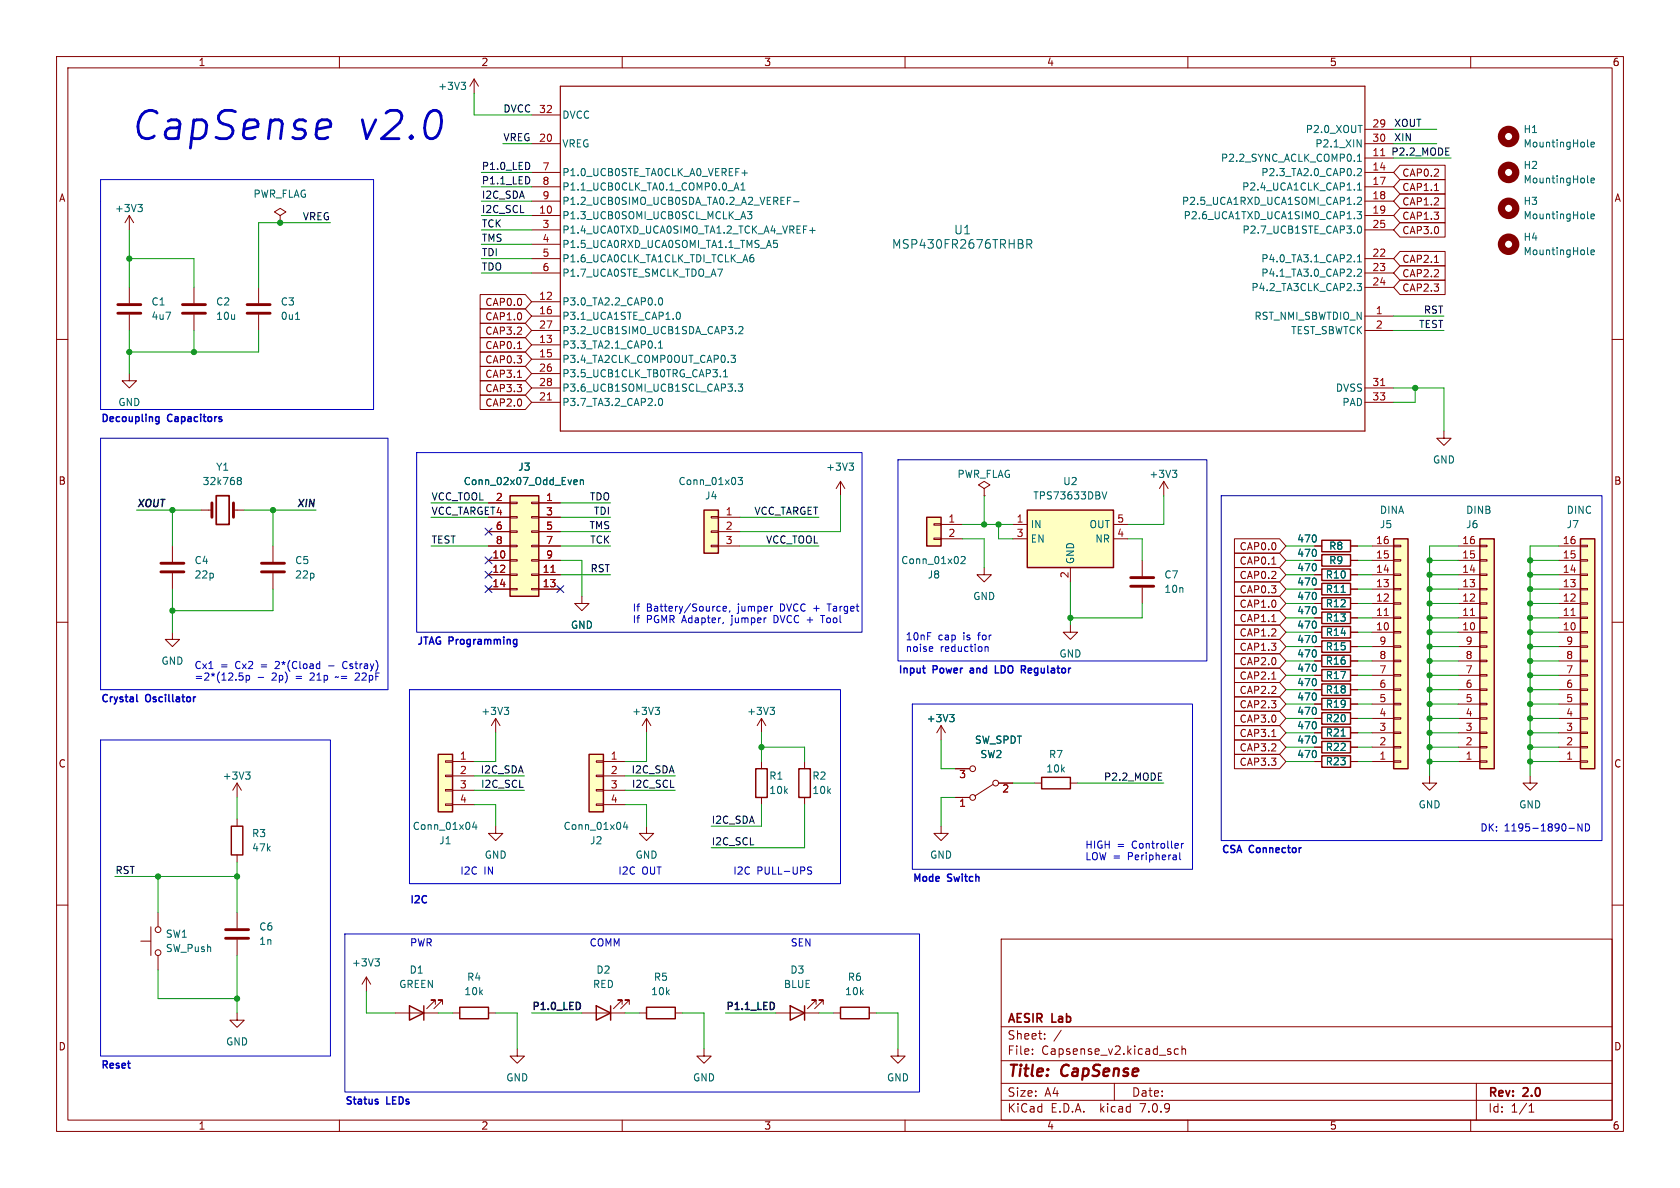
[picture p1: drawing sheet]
<svg xmlns="http://www.w3.org/2000/svg" width="297mm" height="210mm" viewBox="0 0 297 210" stroke-linecap="round" stroke-linejoin="round" font-family="sans-serif">
<g fill="none" stroke="#840000" stroke-width=".18">
<path d="M10 10h277v190h-277zM12 12h273v186h-273zM60 10v2M83.8 14l-.7 1.2M83.8 14v2.5M83.8 14l.8 1.2M110 10v2M160 10v2M210 10v2M260 10v2M22.9 38.1l-.8 1.3M22.9 38.1v2.5"/>
<path d="M22.9 38.1l.7 1.3M49.5 38.1l1-.6-1-.7-1 .7 1 .6v1.3M49.5 39.4h.1M94 38.1h5.1M94 30.5h5.1M94 33h5.1M94 35.6h5.1M94 25.4h5.1M94 20.3h5.1M241.3 38.1h5.1M241.3 27.9h5.1M241.3 30.5h5.1"/>
<path d="M241.3 33h5.1M241.3 35.6h5.1M241.3 25.4h5.1M241.3 22.9h5.1M247.5 36.8h8v2.6h-8l-1.1-1.3zM247.5 39.4h8v2.5h-8l-1.1-1.3zM247.5 31.7h8v2.6h-8l-1.1-1.3zM247.5 29.2h8v2.6h-8l-1.1-1.3zM247.5 34.3h8v2.5h-8l-1.1-1.2zM253.6 33.7h.7M10 60h2M22.9 50.8v2.8"/>
<path d="M22.9 55.6v2.8M34.3 50.8v2.8M34.3 55.6v2.8M45.7 50.8v2.8M45.7 55.6v2.8M84.9 59.7h8l1.1 1.3-1.1 1.2h-8zM84.9 57.1h8l1.1 1.3-1.1 1.3h-8zM84.9 52.1h8l1.1 1.2-1.1 1.3h-8zM84.9 54.6h8l1.1 1.3-1.1 1.3h-8zM94 55.9h5.1M94 53.3h5.1M94 58.4h5.1"/>
<path d="M94 45.7h5.1M94 48.3h5.1M94 40.6h5.1M94 43.2h5.1M241.3 55.9h5.1M241.3 58.4h5.1M241.3 45.7h5.1M241.3 48.3h5.1M241.3 50.8h5.1M241.3 40.6h5.1M247.5 47h8v2.5h-8l-1.1-1.2zM247.5 44.4h8v2.6h-8l-1.1-1.3z"/>
<path d="M247.5 49.5h8v2.6h-8l-1.1-1.3zM253.6 46.4h.7M285 60h2M22.9 66v1.3h1.2l-1.2 1.3-1.3-1.3h1.3M84.9 69.8h8l1.1 1.3-1.1 1.3h-8zM84.9 62.2h8l1.1 1.3-1.1 1.3h-8zM84.9 64.8h8l1.1 1.2-1.1 1.3h-8zM84.9 67.3h8l1.1 1.3-1.1 1.3h-8zM91.5 66.7h.7M91.5 61.6h.7M94 61h5.1M94 63.5h5.1"/>
<path d="M94 71.1h5.1M94 66h5.1M94 68.6h5.1M241.3 71.1h5.1M241.3 68.6h5.1M255.3 76.2v1.3h1.2l-1.2 1.2-1.3-1.2h1.3M30.5 96.5v2.8M35.6 90.2h1.9M41.3 90.2h1.9M48.3 96.5v2.8M86.4 99.1h3.8M86.4 96.5h3.8"/>
<path d="M86.4 88.9h3.8M86.4 91.4h3.8M86.4 94h3.8M90.2 98.9h1.2v.3h-1.2zM90.2 96.4h1.2v.2h-1.2zM90.2 93.9h1.2v.2h-1.2zM90.2 91.3h1.2v.3h-1.2zM90.2 88.8h1.2v.2h-1.2zM94 98.9h1.2v.3h-1.2zM94 96.4h1.2v.2h-1.2zM94 93.9h1.2v.2h-1.2zM94 91.3h1.2v.3h-1.2z"/>
<path d="M94 88.8h1.2v.2h-1.2zM95.2 99.1h3.9M95.2 96.5h3.9M95.2 88.9h3.9M95.2 91.4h3.9M95.2 94h3.9M125.7 96.4h1.3v.2h-1.3zM125.7 93.9h1.3v.2h-1.3zM125.7 91.3h1.3v.3h-1.3zM127 96.5h3.8M127 91.4h3.8M127 94h3.8"/>
<path d="M148.6 85.1l-.8 1.3M148.6 85.1v2.5M148.6 85.1l.8 1.3M165.1 95.1h1.3v.3h-1.3zM165.1 92.6h1.3v.2h-1.3zM166.4 92.7h3.8M166.4 95.3h3.8M174 86.4l1-.7-1-.6-1 .6 1 .7v1.2M174 87.6h.1M179.1 92.7h2.5M179.1 95.3h2.5M196.8 92.7h2.6"/>
<path d="M196.8 95.3h2.6M201.9 99.1v2.8M205.7 85.1l-.7 1.3M205.7 85.1v2.5M205.7 85.1l.8 1.3M218.2 97.8h8l1.1 1.3-1.1 1.2h-8zM218.2 95.2h8l1.1 1.3-1.1 1.3h-8zM224.8 99.7h.8M232.4 99.1h1.3M232.4 96.5h1.3M238.8 99.1h1.2M238.8 96.5h1.2"/>
<path d="M242.6 99.1h3.8M242.6 96.5h3.8M246.4 96.4h1.2v.2h-1.2zM246.4 98.9h1.2v.3h-1.2zM257.8 99.1h3.8M257.8 96.5h3.8M261.6 96.4h1.3v.2h-1.3zM261.6 98.9h1.3v.3h-1.3zM275.6 99.1h3.8M275.6 96.5h3.8M279.4 96.4h1.3v.2h-1.3zM279.4 98.9h1.3v.3h-1.3z"/>
<path d="M10 110h2M30.5 111.8v1.2h1.2l-1.2 1.3-1.3-1.3h1.3M30.5 101.3v2.8M48.3 101.3v2.8M86.4 104.1h3.8M86.4 101.6h3.8M90.2 104h1.2v.3h-1.2zM90.2 101.5h1.2v.2h-1.2zM94 104h1.2v.3h-1.2zM94 101.5h1.2v.2h-1.2zM95.2 104.1h3.9M95.2 101.6h3.9"/>
<path d="M102.9 105.4v1.3h1.2l-1.2 1.3-1.3-1.3h1.3M174 100.3v1.3h1.3l-1.3 1.3-1.3-1.3h1.3M189.2 110.5v1.3h1.3l-1.3 1.2-1.2-1.2h1.2M189.2 100.3v2.6M201.9 103.9v2.8M218.2 102.9h8l1.1 1.2-1.1 1.3h-8zM218.2 105.4h8l1.1 1.3-1.1 1.3h-8zM218.2 107.9h8l1.1 1.3-1.1 1.3h-8zM218.2 100.3h8l1.1 1.3-1.1 1.3h-8zM218.2 118.1h8l1.1 1.3-1.1 1.3h-8zM218.2 115.6h8l1.1 1.2-1.1 1.3h-8zM218.2 110.5h8l1.1 1.3-1.1 1.2h-8z"/>
<path d="M218.2 113h8l1.1 1.3-1.1 1.3h-8zM224.8 109.9h.8M232.4 111.8h1.3M232.4 109.2h1.3M232.4 106.7h1.3M232.4 104.1h1.3M232.4 101.6h1.3M232.4 119.4h1.3M232.4 116.8h1.3M232.4 114.3h1.3M238.8 111.8h1.2M238.8 109.2h1.2"/>
<path d="M238.8 106.7h1.2M238.8 104.1h1.2M238.8 101.6h1.2M238.8 119.4h1.2M238.8 116.8h1.2M238.8 114.3h1.2M242.6 111.8h3.8M242.6 109.2h3.8M242.6 106.7h3.8M242.6 104.1h3.8M242.6 101.6h3.8M242.6 119.4h3.8"/>
<path d="M242.6 116.8h3.8M242.6 114.3h3.8M246.4 101.5h1.2v.2h-1.2zM246.4 104h1.2v.3h-1.2zM246.4 106.6h1.2v.2h-1.2zM246.4 109.1h1.2v.2h-1.2zM246.4 111.6h1.2v.3h-1.2zM246.4 114.2h1.2v.2h-1.2zM246.4 116.7h1.2v.3h-1.2zM246.4 119.3h1.2v.2h-1.2zM257.8 111.8h3.8M257.8 109.2h3.8"/>
<path d="M257.8 106.7h3.8M257.8 104.1h3.8M257.8 101.6h3.8M257.8 119.4h3.8M257.8 116.8h3.8M257.8 114.3h3.8M261.6 101.5h1.3v.2h-1.3zM261.6 104h1.3v.3h-1.3zM261.6 106.6h1.3v.2h-1.3zM261.6 109.1h1.3v.2h-1.3zM261.6 111.6h1.3v.3h-1.3zM261.6 114.2h1.3v.2h-1.3z"/>
<path d="M261.6 116.7h1.3v.3h-1.3zM261.6 119.3h1.3v.2h-1.3zM275.6 111.8h3.8M275.6 109.2h3.8M275.6 106.7h3.8M275.6 104.1h3.8M275.6 101.6h3.8M275.6 119.4h3.8M275.6 116.8h3.8M275.6 114.3h3.8M279.4 101.5h1.3v.2h-1.3zM279.4 104h1.3v.3h-1.3z"/>
<path d="M279.4 106.6h1.3v.2h-1.3zM279.4 109.1h1.3v.2h-1.3zM279.4 111.6h1.3v.3h-1.3zM279.4 114.2h1.3v.2h-1.3zM279.4 116.7h1.3v.3h-1.3zM279.4 119.3h1.3v.2h-1.3zM285 110h2M41.9 138.4v2.6M41.9 138.4l-.8 1.3M41.9 138.4l.8 1.3M78.7 139.6h1.3v.2h-1.3zM78.7 137h1.3v.3h-1.3z"/>
<path d="M78.7 134.5h1.3v.2h-1.3zM80 134.6h3.8M80 137.2h3.8M80 139.7h3.8M87.6 127l-.7 1.3M87.6 127v2.5M87.6 127l.8 1.3M105.4 139.6h1.3v.2h-1.3zM105.4 137h1.3v.3h-1.3zM105.4 134.5h1.3v.2h-1.3zM106.7 134.6h3.8M106.7 137.2h3.8"/>
<path d="M106.7 139.7h3.8M114.3 127l-.8 1.3M114.3 127v2.5M114.3 127l.8 1.3M134.6 127v2.5M134.6 134.6v1.3M134.6 127l-.7 1.3M134.6 127l.8 1.3M142.2 134.6v1.3M166.4 128.3l-.8 1.2M166.4 128.3v2.5M166.4 128.3l.7 1.2"/>
<path d="M168.9 135.9h2.5M175.5 138.7l-3.2 2M176.5 138.4h2.6M182.9 138.4h1.2M189.2 138.4h1.3M218.2 125.7h8l1.1 1.3-1.1 1.3h-8zM218.2 120.6h8l1.1 1.3-1.1 1.3h-8zM218.2 130.8h8l1.1 1.3-1.1 1.3h-8zM218.2 123.2h8l1.1 1.3-1.1 1.2h-8zM218.2 128.3h8l1.1 1.2-1.1 1.3h-8zM218.2 133.3h8l1.1 1.3-1.1 1.3h-8zM224.8 120.1h.8"/>
<path d="M224.8 130.2h.8M232.4 134.6h1.3M232.4 132.1h1.3M232.4 129.5h1.3M232.4 127h1.3M232.4 124.5h1.3M232.4 121.9h1.3M238.8 134.6h1.2M238.8 132.1h1.2M238.8 129.5h1.2M238.8 127h1.2M238.8 124.5h1.2"/>
<path d="M238.8 121.9h1.2M242.6 134.6h3.8M242.6 132.1h3.8M242.6 129.5h3.8M242.6 127h3.8M242.6 124.5h3.8M242.6 121.9h3.8M246.4 121.8h1.2v.2h-1.2zM246.4 124.3h1.2v.3h-1.2zM246.4 126.9h1.2v.2h-1.2zM246.4 129.4h1.2v.3h-1.2zM246.4 132h1.2v.2h-1.2z"/>
<path d="M246.4 134.5h1.2v.2h-1.2zM252.7 137.2v1.2h1.3l-1.3 1.3-1.2-1.3h1.2M257.8 134.6h3.8M257.8 132.1h3.8M257.8 129.5h3.8M257.8 127h3.8M257.8 124.5h3.8M257.8 121.9h3.8M261.6 121.8h1.3v.2h-1.3zM261.6 124.3h1.3v.3h-1.3zM261.6 126.9h1.3v.2h-1.3zM261.6 129.4h1.3v.3h-1.3z"/>
<path d="M261.6 132h1.3v.2h-1.3zM261.6 134.5h1.3v.2h-1.3zM270.5 137.2v1.2h1.3l-1.3 1.3-1.3-1.3h1.3M275.6 134.6h3.8M275.6 132.1h3.8M275.6 129.5h3.8M275.6 127h3.8M275.6 124.5h3.8M275.6 121.9h3.8M279.4 121.8h1.3v.2h-1.3zM279.4 124.3h1.3v.3h-1.3zM279.4 126.9h1.3v.2h-1.3z"/>
<path d="M279.4 129.4h1.3v.3h-1.3zM279.4 132h1.3v.2h-1.3zM279.4 134.5h1.3v.2h-1.3zM10 160h2M41.9 144.8v1.3M41.9 151.1v1.3M78.7 142.1h1.3v.3h-1.3zM80 142.2h3.8M87.6 146.1v1.2h1.3l-1.3 1.3-1.2-1.3h1.2M105.4 142.1h1.3v.3h-1.3zM106.7 142.2h3.8M114.3 146.1v1.2h1.3l-1.3 1.3-1.3-1.3h1.3"/>
<path d="M134.6 141v1.2M142.2 141v1.2M166.4 146.1v1.2h1.2l-1.2 1.3-1.3-1.3h1.3M168.9 141h2.5M285 160h2M24.9 166.4h1.8M26.7 163.8v5.1M27.9 161.3v2.5M27.9 168.9v2.6M41.9 179.1v1.2h1.3l-1.3 1.3-1.3-1.3h1.3M41.9 161.3v2.8M41.9 166.1v2.8"/>
<path d="M64.8 172.7l-.8 1.3M64.8 172.7v2.6M64.8 172.7l.7 1.3M69.8 179.1h7.7M77 177.5v-.7h-.8h.8l-1.6 1.5M78.2 177.5v-.7h-.7h.7l-1.5 1.5M80 179.1h1.3M86.4 179.1h1.2M102.9 179.1h7.6M110 177.5v-.7h-.8h.8l-1.5 1.5M111.3 177.5v-.7h-.8h.8l-1.6 1.5M113 179.1h1.3"/>
<path d="M119.4 179.1h1.2M137.2 179.1h7.6M144.3 177.5v-.7h-.8h.8l-1.6 1.5M145.5 177.5v-.7h-.7h.7l-1.5 1.5M147.3 179.1h1.3M153.7 179.1h1.2M177 166h108v32h-108zM60 198v2M91.4 185.4v1.3h1.3l-1.3 1.3-1.2-1.3h1.2M110 198v2M124.5 185.4v1.3h1.2l-1.2 1.3-1.3-1.3h1.3M158.7 185.4v1.3h1.3l-1.3 1.3-1.2-1.3h1.2"/>
<path d="M160 198v2M177 194.5h108M177 191.5h108M177 187.5h108M177 181.5h108M182.5 186.3v.1M182.5 185.5v.1M184.7 183.6v.1M184.7 182.8v.1M187.6 182.1l-1.3 2M197 191.5v3M208.3 185.5l-.4-.1-.3 .3v.4l.1 .2h.6"/>
<path d="M209 185.5l.2-.1 .3 .1 .1 .9M209 184.9v1.5M210 198v2M260 198v2M261 191.5v6.5M270.3 196.6h.9M270.3 195.5l.4-.4v1.5"/>
<circle cx="172" cy="135.9" r=".51"/>
<circle cx="176" cy="138.4" r=".51"/>
<circle cx="172" cy="141" r=".51"/>
<circle cx="27.9" cy="168.4" r=".51"/>
<circle cx="27.9" cy="164.3" r=".51"/>
</g>
<g fill="none" stroke="#840000" stroke-width=".25">
<path d="M90.2 87.6h5v17.8h-5zM124.5 90.2h2.5v7.6h-2.5zM163.8 91.4h2.6v5.1h-2.6zM181.6 90.2h15.2v10.1h-15.2zM233.7 95.5h5.1v2h-5.1zM233.7 98h5.1v2.1h-5.1zM246.4 95.3h2.5v40.6h-2.5zM261.6 95.3h2.6v40.6h-2.6zM279.4 95.3h2.5v40.6h-2.5zM233.7 113.3h5.1v2h-5.1zM233.7 115.8h5.1v2.1h-5.1zM233.7 105.7h5.1v2h-5.1z"/>
<path d="M233.7 108.2h5.1v2h-5.1zM233.7 110.7h5.1v2.1h-5.1zM233.7 100.6h5.1v2h-5.1zM233.7 118.4h5.1v2h-5.1zM233.7 103.1h5.1v2.1h-5.1zM77.5 133.4h2.5v10.1h-2.5zM104.1 133.4h2.6v10.1h-2.6zM133.6 135.9h2v5.1h-2zM141.2 135.9h2.1v5.1h-2.1zM184.1 137.4h5.1v2h-5.1zM233.7 120.9h5.1v2h-5.1zM233.7 131.1h5.1v2h-5.1z"/>
<path d="M233.7 133.6h5.1v2h-5.1zM233.7 128.5h5.1v2.1h-5.1zM233.7 126h5.1v2h-5.1zM233.7 123.4h5.1v2.1h-5.1zM40.9 146.1h2v5h-2zM72.4 177.8l2.5 1.3-2.5 1.2zM74.9 177.8v2.5M81.3 178.1h5.1v2h-5.1zM105.4 177.8l2.5 1.3-2.5 1.2zM107.9 177.8v2.5M114.3 178.1h5.1v2h-5.1zM139.7 177.8l2.5 1.3-2.5 1.2z"/>
<path d="M142.2 177.8v2.5M148.6 178.1h5.1v2h-5.1z"/>
</g>
<g fill="none" stroke="#006464" stroke-width=".18">
<path d="M81.5 14.5h.8l-.4 .5M82.1 15l.2 .3v.3l-.2 .2M24.4 36.1h.8l-.5 .5M24.9 36.6l.3 .3v.3l-.3 .2M129.8 33.6l.4-1.3 .4 1.3M129.9 33.2h.6M131 33.6h.7M131 32.7l.3-.4v1.3M131.2 30.6h.9M131.6 30.1v1M132.1 37.4h.8l-.4 .5 .4 .1v.6l-.2 .1-.6-.1M139.2 34.9h.6"/>
<path d="M139.2 35.5h.4M140.3 35.7h1M239.9 24.7l.7 1.3v-1.3M239.9 37.4h.8l-.4 .5 .3 .1v.6l-.1 .1-.6-.1M240 35l.5-.1 .2 .3-.8 .9h.8M240 28.5h.7M240 27.6l.3-.4v1.3M240 32.7l.3-.4v1.3M240 29.9l.5-.1 .2 .4-.8 .9h.8M240 33.6h.7M280.7 38.5l.1 .2M280.7 32.1l.1 .2"/>
<path d="M280.7 25.8l.1 .2M281.3 38.3l.6-.2-.1-.2-.4-.1-.1 .2v.6h.5M281.3 25.6l.6-.2-.1-.2-.4-.1-.1 .2v.6h.5M281.3 31.9l.6-.1-.1-.3h-.4l-.1 .2v.6h.5M52.2 56.5h.8M116.6 52.7l.1-.1a.68 .68 0 0 1 .5 .7 .68 .68 0 0 1-.5 .6 .84 .84 0 0 1-.1-1.2zM119.7 55.3l.2-.1a.68 .68 0 0 1 .4 .6 .68 .68 0 0 1-.4 .7l-.2-.2M126.9 47.6h.8l-.5 1.2M130.1 58.9v.1M130.6 57.9l.5-.2 .2 .4-.7 .9h.7M132.8 45.5l.4 .1 .1 .2-.1 .4-.4 .1M133.2 45l-.4 .1"/>
<path d="M137.4 42.5h-.6l-.1 .6 .2-.1h.4l.2 .2-.1 .4-.2 .2-.5-.2M143.1 40.7h1M143.6 40.3v.9M181.5 43.2l.8-.1 .1-.2-.1-.4-.2-.1h-.6v1.5M181.9 43.2l.5 .7M239.9 50.1h.8l-.4 .5 .3 .1v.6l-.1 .1-.5-.1M240 45.4l.3-.4v1.3M240 47.7l.5-.1 .2 .3-.8 .9h.8M240 46.3h.7M240.1 40.1l.2-.2a.68 .68 0 0 1 .4 .7 .68 .68 0 0 1-.4 .6l-.2-.1-.1-.4zM280.7 44.8l.1 .2M281.3 44.6l.6-.1-.1-.3h-.4l-.1 .2v.6h.5"/>
<path d="M116.4 61.5h.7M116.4 60.6l.4-.3v1.2M116.6 70.5l.1-.1a.68 .68 0 0 1 .5 .7 .68 .68 0 0 1-.5 .6 .84 .84 0 0 1-.1-1.2zM127.4 66.5v.1M127.9 66.6h.7M127.9 65.7l.4-.4v1.3M129.2 62.8h.8l-.4 .5 .4 .1v.6l-.2 .1-.6-.1M130 69v.2M130.5 67.9h.8l-.4 .5 .3 .1v.5l-.2 .2-.5-.2M42.1 84.9h.1M42.1 84.5l.3-.1 .2 .1 .1 .2-.3 .2M42.2 84.9h.2"/>
<path d="M42.2 84.9l-.1 .1M42.4 84.9l.3 .3-.1 .3-.2 .2-.3-.1M101.6 84.8l.4 .1 .1 .2-.7 .1M102 85.6l-.4 .1M102.6 84.9l.2-.1 .3 .1v.8M102.6 84.8v.9M130.5 84.4h.8l-.5 .5 .4 .1v.5l-.2 .2-.5-.2M150.1 81.9h.8l-.4 .4M150.6 82.3l.3 .3v.3l-.3 .2M169.9 98.5l.5-.1 .2 .3-.8 .9h.8M194.8 86.9l.4 1.3 .5-1.3M207.3 83.1h.7l-.4 .5"/>
<path d="M207.8 83.6l.2 .3v.3l-.2 .2M237.1 104.7h.7M43.4 136.5h.8l-.4 .5M44 137l.2 .2v.3l-.2 .2M89.1 125h.8l-.4 .5M89.7 125.5l.2 .3v.3l-.2 .2M115.8 125h.8l-.4 .5M116.4 125.5l.2 .3v.3l-.2 .2M136.1 125h.8l-.4 .5M136.7 125.5l.2 .3v.3l-.2 .2M167.9 126.3h.8l-.5 .5M168.4 126.8l.3 .2v.3l-.3 .3"/>
<path d="M237.1 130.1h.7M83.8 145.3l-.3 .9h.8M84.2 145.8v.8M110.5 145.3l-.3 .9h.8M110.8 145.8v.8M66.3 169.5h.8l-.5 .5M66.8 170l.3 .2v.3l-.3 .3"/>
</g>
<g fill="none" stroke="#840000" stroke-width=".51">
<path d="M20.8 55.4h4.1M20.8 53.8h4.1M32.3 55.4h4M32.3 53.8h4M43.7 55.4h4.1M43.7 53.8h4.1M28.4 99.6h4.1M37.5 88.9v2.5M41.3 88.9v2.5M46.2 99.6h4.1M28.4 101.1h4.1M46.2 101.1h4.1"/>
<path d="M199.9 103.6h4.1M199.9 102.1h4.1M39.9 165.9h4M39.9 164.3h4"/>
</g>
<g fill="#ffffc2" stroke="#ffffc2" stroke-width=".18">
<path d="M104.1 133.4h2.6v10.1h-2.6z"/>
<path d="M261.6 95.3h2.6v40.6h-2.6z"/>
<path d="M279.4 95.3h2.5v40.6h-2.5z"/>
<path d="M90.2 87.6h5v17.8h-5z"/>
<path d="M77.5 133.4h2.5v10.1h-2.5z"/>
<path d="M163.8 91.4h2.6v5.1h-2.6z"/>
<path d="M124.5 90.2h2.5v7.6h-2.5z"/>
<path d="M181.6 90.2h15.2v10.1h-15.2z"/>
<path d="M246.4 95.3h2.5v40.6h-2.5z"/>
</g>
<path d="M244.1 27.5h.7M96.8 70.7h.7M244.1 68.2h.7M97.4 101.2h.7M244.7 108.8h.7M260 108.8h.7M277.7 108.8h.8" fill="none" stroke="#a90000" stroke-width=".18"/>
<g fill="none" stroke="#840000" stroke-width="1.3">
<circle cx="266.7" cy="30.5" r="1.27"/>
<circle cx="266.7" cy="36.8" r="1.27"/>
<circle cx="266.7" cy="24.1" r="1.27"/>
<circle cx="266.7" cy="43.2" r="1.27"/>
</g>
<path d="M38.2 87.6h2.3v5.1h-2.3z" fill="none" stroke="#840000" stroke-width=".3"/>
<path d="M99.1 15.2h142.2v61h-142.2z" fill="none" stroke="#840000" stroke-width=".2"/>
<path d="M27.7 73.7h.4M28.1 73.7v1l-.2 .2M28.1 74.5h-.4M171.6 118.5v.4M176 117.7v1.3h.6M24.2 124h.2" fill="none" stroke="#0000c2" stroke-width=".25"/>
<g fill="none" stroke="#0000c2" stroke-width=".18">
<path d="M17.8 31.8h48.2v40.6h-48.2zM17.8 77.5h50.8v44.4h-50.8zM73.7 80h78.7v31.8h-78.7zM158.7 81.3h54.7v35.5h-54.7zM215.9 87.6h67.3v61h-67.3zM42.4 119.5h.3l.3 .2-.1 .4-.5 .1M43.5 119.5l.4-.1 .2 .2-.1 .6h-.5M43.5 119.4v1.3M45.6 119.8h1M58.1 117.7h1M59.2 119.8l.2-.2 .3 .2M61 116.9a.68 .68 0 0 0-.4 .7 .68 .68 0 0 0 .4 .6"/>
<path d="M63.5 119.5l-.7 .7h.7M126.9 108h.4M126.9 107.2h.4M127.8 107.6l.6-.1v-.3h-.4l-.2 .2 .1 .6h.5M127.9 110l-.1 .2M129 108l-.1 .2M136.5 107.2h.1M145.4 108.8v1.3M146.2 106.8h.7M164.7 114.3l.2 .3-.6 .1M164.8 115.1l-.1 .1M174.2 114.3v.9"/>
<path d="M174.2 114.4l.1-.1 .3 .1 .1 .8M17.8 130.8h40.6v55.9h-40.6zM72.4 121.9h76.2v34.3h-76.2zM161.3 124.5h49.5v29.2h-49.5zM142.9 153.8l.5 .2 .1 .2-.1 .3h-.5M142.9 153.3h.6M208.6 150.7v1.1l.1 .2M208.9 149.1v.8M209.2 149.1l-.3 .2M277.4 146.4h1M279.7 145.6v1.3l-.7-1.3v1.3M280.3 145.6a.64 .64 0 0 1 .7 .7 .64 .64 0 0 1-.7 .6z"/>
<path d="M61 165.1h101.6v27.9h-101.6z"/>
</g>
<g fill="none" stroke="#009600" stroke-width=".18">
<path d="M83.8 16.5v3.8h10.2M58.4 39.4h-12.7v11.4M85.1 38.1h8.9M85.1 33h8.9M85.1 35.6h8.9M85.1 30.5h8.9M88.9 25.4h5.1M246.4 22.9h7.6M246.4 25.4h7.6M246.4 27.9h10.1M22.9 45.7h11.4v5.1M22.9 40.6v10.2"/>
<path d="M22.9 58.4v7.6M34.3 58.4v3.8M45.7 58.4v3.8h-22.8M85.1 45.7h8.9M85.1 48.3h8.9M85.1 40.6h8.9M85.1 43.2h8.9M246.4 55.9h8.9M246.4 58.4h8.9M246.4 68.6h8.9v7.6M250.2 68.6v2.5h-3.8M24.1 90.2h11.5"/>
<path d="M30.5 90.2v6.3M43.2 90.2h12.7M48.3 90.2v6.3M76.2 96.5h10.2M76.2 91.4h10.2M76.2 88.9h10.2M99.1 96.5h8.8M99.1 99.1h3.8v6.3M99.1 91.4h8.8M99.1 94h8.8M99.1 88.9h8.8M130.8 96.5h14"/>
<path d="M130.8 91.4h14M148.6 87.6v6.4h-17.8M170.2 95.3h3.8v5M170.2 92.7h8.9M174 87.6v5.1M176.5 92.7v2.6h2.6M199.4 95.3h2.5v3.8M205.7 87.6v5.1h-6.3M227.3 96.5h5.1M227.3 99.1h5.1M240 96.5h2.6M240 99.1h2.6"/>
<path d="M252.7 99.1h5.1M257.8 96.5h-5.1v40.7M270.5 99.1h5.1M275.6 96.5h-5.1v40.7M30.5 104.1v7.7M48.3 104.1v3.9h-17.8M99.1 101.6h8.8M189.2 102.9v7.6M201.9 106.7v2.5h-12.7M227.3 119.4h5.1M227.3 111.8h5.1M227.3 109.2h5.1"/>
<path d="M227.3 106.7h5.1M227.3 104.1h5.1M227.3 101.6h5.1M227.3 114.3h5.1M227.3 116.8h5.1M240 119.4h2.6M240 111.8h2.6M240 109.2h2.6M240 106.7h2.6M240 104.1h2.6M240 101.6h2.6M240 114.3h2.6"/>
<path d="M240 116.8h2.6M252.7 119.4h5.1M252.7 111.8h5.1M252.7 109.2h5.1M252.7 106.7h5.1M252.7 104.1h5.1M252.7 101.6h5.1M252.7 114.3h5.1M252.7 116.8h5.1M270.5 119.4h5.1M270.5 111.8h5.1M270.5 109.2h5.1"/>
<path d="M270.5 106.7h5.1M270.5 104.1h5.1M270.5 101.6h5.1M270.5 114.3h5.1M270.5 116.8h5.1M83.8 137.2h8.9M83.8 139.7h8.9M87.6 129.5v5.1h-3.8M110.5 137.2h8.9M110.5 139.7h8.9M114.3 129.5v5.1h-3.8M134.6 132.1h7.6v2.5"/>
<path d="M134.6 129.5v5.1M166.4 130.8v5.1h2.5M179.1 138.4h3.8M190.5 138.4h15.2M227.3 134.6h5.1M227.3 132.1h5.1M227.3 127h5.1M227.3 124.5h5.1M227.3 129.5h5.1M227.3 121.9h5.1M240 134.6h2.6M240 132.1h2.6"/>
<path d="M240 127h2.6M240 124.5h2.6M240 129.5h2.6M240 121.9h2.6M252.7 134.6h5.1M252.7 132.1h5.1M252.7 127h5.1M252.7 124.5h5.1M252.7 129.5h5.1M252.7 121.9h5.1M270.5 134.6h5.1M270.5 132.1h5.1"/>
<path d="M270.5 127h5.1M270.5 124.5h5.1M270.5 129.5h5.1M270.5 121.9h5.1M20.3 154.9h21.6M27.9 154.9v6.4M41.9 141v3.8M41.9 152.4v8.9M83.8 142.2h3.8v3.9M110.5 142.2h3.8v3.9M134.6 142.2v3.9h-8.9M142.2 142.2v7.7h-16.5"/>
<path d="M168.9 141h-2.5v5.1M27.9 171.5v5h14M41.9 168.9v10.2M64.8 175.3v3.8h5M77.5 179.1h2.5M87.6 179.1h3.8v6.3M94 179.1h8.9M110.5 179.1h2.5M120.6 179.1h3.9v6.3M128.3 179.1h8.9M144.8 179.1h2.5M154.9 179.1h3.8v6.3"/>
</g>
<path d="M85.8 93.4l1.2 1.2M85.8 98.5l1.2 1.2M87 93.4l-1.2 1.2M87 98.5l-1.2 1.2M85.8 103.5l1.2 1.2M85.8 101l1.2 1.2M87 103.5l-1.2 1.2M87 101l-1.2 1.2M98.5 103.5l1.2 1.2M99.7 103.5l-1.2 1.2" fill="none" stroke="#000084" stroke-width=".18"/>
<g fill="#009600" stroke="#009600" stroke-width=".18">
<circle cx="30.5" cy="90.2" r=".46"/>
<circle cx="22.9" cy="45.7" r=".46"/>
<circle cx="49.5" cy="39.4" r=".46"/>
<circle cx="34.3" cy="62.2" r=".46"/>
<circle cx="22.9" cy="62.2" r=".46"/>
<circle cx="30.5" cy="108" r=".46"/>
<circle cx="48.3" cy="90.2" r=".46"/>
<circle cx="176.5" cy="92.7" r=".46"/>
<circle cx="174" cy="92.7" r=".46"/>
<circle cx="134.6" cy="132.1" r=".46"/>
<circle cx="41.9" cy="176.5" r=".46"/>
<circle cx="41.9" cy="154.9" r=".46"/>
<circle cx="27.9" cy="154.9" r=".46"/>
<circle cx="252.7" cy="129.5" r=".46"/>
<circle cx="252.7" cy="132.1" r=".46"/>
<circle cx="270.5" cy="134.6" r=".46"/>
<circle cx="252.7" cy="127" r=".46"/>
<circle cx="252.7" cy="124.5" r=".46"/>
<circle cx="270.5" cy="124.5" r=".46"/>
<circle cx="270.5" cy="127" r=".46"/>
<circle cx="270.5" cy="132.1" r=".46"/>
<circle cx="270.5" cy="129.5" r=".46"/>
<circle cx="252.7" cy="134.6" r=".46"/>
<circle cx="252.7" cy="121.9" r=".46"/>
<circle cx="270.5" cy="121.9" r=".46"/>
<circle cx="270.5" cy="111.8" r=".46"/>
<circle cx="270.5" cy="109.2" r=".46"/>
<circle cx="270.5" cy="106.7" r=".46"/>
<circle cx="270.5" cy="104.1" r=".46"/>
<circle cx="270.5" cy="101.6" r=".46"/>
<circle cx="270.5" cy="116.8" r=".46"/>
<circle cx="270.5" cy="119.4" r=".46"/>
<circle cx="270.5" cy="114.3" r=".46"/>
<circle cx="250.2" cy="68.6" r=".46"/>
<circle cx="252.7" cy="99.1" r=".46"/>
<circle cx="252.7" cy="104.1" r=".46"/>
<circle cx="252.7" cy="106.7" r=".46"/>
<circle cx="270.5" cy="99.1" r=".46"/>
<circle cx="252.7" cy="101.6" r=".46"/>
<circle cx="252.7" cy="114.3" r=".46"/>
<circle cx="252.7" cy="111.8" r=".46"/>
<circle cx="252.7" cy="116.8" r=".46"/>
<circle cx="252.7" cy="119.4" r=".46"/>
<circle cx="252.7" cy="109.2" r=".46"/>
<circle cx="189.2" cy="109.2" r=".46"/>
</g>
<g font-size="7" fill="#0000c2">
<text x="22.9" y="25.2">CapSense</text>
<text x="63.1" y="25.2">v2.0</text>
</g>
<g font-size="2.8" fill="#840000">
<text x="178" y="190.9">Title:</text>
<text x="187.7" y="190.9">CapSense</text>
</g>
<g font-size="2.1" fill="#006464">
<text x="168.6" y="41.6">U1</text>
<text x="157.6" y="44.2">MSP430FR2676TRHBR</text>
</g>
<g font-size="2.1" fill="#840000">
<text x="178" y="184">Sheet:</text>
<text x="178" y="181.2">AESIR</text>
<text x="186" y="181.2">Lab</text>
<text x="178" y="186.7">File:</text>
<text x="184.1" y="186.7">Capsense_v2.kicad_sch</text>
<text x="178" y="196.9">KiCad</text>
<text x="178" y="194.1">Size:</text>
<text x="184.7" y="194.1">A4</text>
<text x="185.7" y="196.9">E.D.A.</text>
<text x="194.6" y="196.9">kicad</text>
<text x="200" y="194.1">Date:</text>
<text x="201.8" y="196.9">7.0.9</text>
<text x="263" y="194.3">Rev:</text>
<text x="263" y="196.9">Id:</text>
<text x="267.1" y="196.9">1/1</text>
<text x="269.4" y="194.3">2.0</text>
</g>
<g font-size="1.8" fill="#840000">
<text x="35" y="11.9">1</text>
<text x="85" y="11.9">2</text>
<text x="135" y="11.9">3</text>
<text x="185" y="11.9">4</text>
<text x="235" y="11.9">5</text>
<text x="285" y="11.9">6</text>
<text x="10.3" y="35.9">A</text>
<text x="247.8" y="34">CAP1.1</text>
<text x="247.8" y="31.4">CAP0.2</text>
<text x="285.3" y="35.9">A</text>
<text x="247.8" y="39.1">CAP1.3</text>
<text x="247.8" y="41.6">CAP3.0</text>
<text x="247.8" y="36.5">CAP1.2</text>
<text x="247.8" y="46.7">CAP2.1</text>
<text x="247.8" y="49.2">CAP2.2</text>
<text x="247.8" y="51.8">CAP2.3</text>
<text x="85.7" y="59.4">CAP3.2</text>
<text x="85.7" y="54.3">CAP0.0</text>
<text x="85.7" y="56.8">CAP1.0</text>
<text x="85.7" y="64.5">CAP0.3</text>
<text x="85.7" y="61.9">CAP0.1</text>
<text x="85.7" y="67">CAP3.1</text>
<text x="85.7" y="69.5">CAP3.3</text>
<text x="85.7" y="72.1">CAP2.0</text>
<text x="10.3" y="85.9">B</text>
<text x="285.3" y="85.9">B</text>
<text x="219" y="100">CAP0.1</text>
<text x="219" y="97.5">CAP0.0</text>
<text x="219" y="105.1">CAP0.3</text>
<text x="219" y="107.6">CAP1.0</text>
<text x="219" y="102.6">CAP0.2</text>
<text x="219" y="110.2">CAP1.1</text>
<text x="219" y="112.7">CAP1.2</text>
<text x="219" y="117.8">CAP2.0</text>
<text x="219" y="115.3">CAP1.3</text>
<text x="219" y="120.3">CAP2.1</text>
<text x="219" y="122.9">CAP2.2</text>
<text x="219" y="125.4">CAP2.3</text>
<text x="219" y="128">CAP3.0</text>
<text x="219" y="130.5">CAP3.1</text>
<text x="10.3" y="135.9">C</text>
<text x="219" y="133">CAP3.2</text>
<text x="219" y="135.6">CAP3.3</text>
<text x="285.3" y="135.9">C</text>
<text x="10.3" y="185.9">D</text>
<text x="285.3" y="185.9">D</text>
<text x="35" y="199.9">1</text>
<text x="85" y="199.9">2</text>
<text x="135" y="199.9">3</text>
<text x="185" y="199.9">4</text>
<text x="235" y="199.9">5</text>
<text x="285" y="199.9">6</text>
</g>
<g font-size="1.8" fill="#006464">
<text x="77.4" y="16.1">+3V3</text>
<text x="99.3" y="21.2">DVCC</text>
<text x="230.7" y="23.7">P2.0_XOUT</text>
<text x="269.3" y="23.7">H1</text>
<text x="99.3" y="26.3">VREG</text>
<text x="215.7" y="28.8">P2.2_SYNC_ACLK_COMP0.1</text>
<text x="232.4" y="26.3">P2.1_XIN</text>
<text x="269.3" y="26.3">MountingHole</text>
<text x="44.7" y="35.2">PWR_FLAG</text>
<text x="99.3" y="31.3">P1.0_UCB0STE_TA0CLK_A0_VEREF+</text>
<text x="99.3" y="33.9">P1.1_UCB0CLK_TA0.1_COMP0.0_A1</text>
<text x="219.5" y="33.9">P2.4_UCA1CLK_CAP1.1</text>
<text x="222.9" y="31.3">P2.3_TA2.0_CAP0.2</text>
<text x="269.3" y="30.1">H2</text>
<text x="269.3" y="32.6">MountingHole</text>
<text x="20.2" y="37.7">+3V3</text>
<text x="99.3" y="39">P1.3_UCB0SOMI_UCB0SCL_MCLK_A3</text>
<text x="99.3" y="41.5">P1.4_UCA0TXD_UCA0SIMO_TA1.2_TCK_A4_VREF+</text>
<text x="99.3" y="36.4">P1.2_UCB0SIMO_UCB0SDA_TA0.2_A2_VEREF-</text>
<text x="208.9" y="36.4">P2.5_UCA1RXD_UCA1SOMI_CAP1.2</text>
<text x="209.2" y="39">P2.6_UCA1TXD_UCA1SIMO_CAP1.3</text>
<text x="219.6" y="41.5">P2.7_UCB1STE_CAP3.0</text>
<text x="269.3" y="36.4">H3</text>
<text x="269.3" y="39">MountingHole</text>
<text x="99.3" y="44">P1.5_UCA0RXD_UCA0SOMI_TA1.1_TMS_A5</text>
<text x="99.3" y="46.6">P1.6_UCA0CLK_TA1CLK_TDI_TCLK_A6</text>
<text x="222.9" y="46.6">P4.0_TA3.1_CAP2.1</text>
<text x="269.3" y="42.8">H4</text>
<text x="269.3" y="45.3">MountingHole</text>
<text x="99.3" y="49.1">P1.7_UCA0STE_SMCLK_TDO_A7</text>
<text x="221.1" y="51.7">P4.2_TA3CLK_CAP2.3</text>
<text x="222.9" y="49.1">P4.1_TA3.0_CAP2.2</text>
<text x="26.7" y="54.2">C1</text>
<text x="26.7" y="56.7">4u7</text>
<text x="38.1" y="54.2">C2</text>
<text x="38.1" y="56.7">10u</text>
<text x="49.5" y="54.2">C3</text>
<text x="49.5" y="56.7">0u1</text>
<text x="99.3" y="54.2">P3.0_TA2.2_CAP0.0</text>
<text x="99.3" y="56.7">P3.1_UCA1STE_CAP1.0</text>
<text x="99.3" y="59.3">P3.2_UCB1SIMO_UCB1SDA_CAP3.2</text>
<text x="221.7" y="56.7">RST_NMI_SBWTDIO_N</text>
<text x="228.1" y="59.3">TEST_SBWTCK</text>
<text x="99.3" y="61.8">P3.3_TA2.1_CAP0.1</text>
<text x="99.3" y="64.4">P3.4_TA2CLK_COMP0OUT_CAP0.3</text>
<text x="20.8" y="72">GND</text>
<text x="99.3" y="72">P3.7_TA3.2_CAP2.0</text>
<text x="99.3" y="66.9">P3.5_UCB1CLK_TB0TRG_CAP3.1</text>
<text x="99.3" y="69.4">P3.6_UCB1SOMI_UCB1SCL_CAP3.3</text>
<text x="236.1" y="69.4">DVSS</text>
<text x="237.2" y="72">PAD</text>
<text x="38.1" y="83.4">Y1</text>
<text x="91.5" y="83.4">J3</text>
<text x="145.9" y="83.4">+3V3</text>
<text x="253.2" y="82.1">GND</text>
<text x="35.7" y="86">32k768</text>
<text x="81.9" y="86">Conn_02x07_Odd_Even</text>
<text x="119.9" y="86">Conn_01x03</text>
<text x="124.5" y="88.5">J4</text>
<text x="169.2" y="84.7">PWR_FLAG</text>
<text x="182.6" y="88.5">TPS73633DBV</text>
<text x="187.9" y="86">U2</text>
<text x="203.1" y="84.7">+3V3</text>
<text x="182.1" y="93.6">IN</text>
<text x="192.5" y="93.6">OUT</text>
<text x="243.8" y="93.6">J5</text>
<text x="243.8" y="91">DINA</text>
<text x="259.1" y="93.6">J6</text>
<text x="259.1" y="91">DINB</text>
<text x="276.9" y="93.6">J7</text>
<text x="276.9" y="91">DINC</text>
<text x="34.3" y="99.9">C4</text>
<text x="52.1" y="99.9">C5</text>
<text x="159.2" y="99.9">Conn_01x02</text>
<text x="182.1" y="96.1">EN</text>
<text x="190.1" y="99.8" transform="rotate(-90 190.1 99.8)">GND</text>
<text x="193.5" y="96.1">NR</text>
<text x="229.2" y="101.2">470</text>
<text x="229.2" y="96.1">470</text>
<text x="229.2" y="98.7">470</text>
<text x="234.9" y="97.4">R8</text>
<text x="234.9" y="99.9">R9</text>
<text x="34.3" y="102.5">22p</text>
<text x="52.1" y="102.5">22p</text>
<text x="163.9" y="102.5">J8</text>
<text x="172" y="106.3">GND</text>
<text x="205.7" y="102.5">C7</text>
<text x="205.7" y="105">10n</text>
<text x="229.2" y="106.3">470</text>
<text x="229.2" y="103.7">470</text>
<text x="234.3" y="107.5">R12</text>
<text x="234.3" y="102.5">R10</text>
<text x="234.3" y="105">R11</text>
<text x="100.8" y="111.4">GND</text>
<text x="229.2" y="113.9">470</text>
<text x="229.2" y="108.8">470</text>
<text x="229.2" y="111.4">470</text>
<text x="234.3" y="110.1">R13</text>
<text x="234.3" y="112.6">R14</text>
<text x="28.4" y="117.7">GND</text>
<text x="187.2" y="116.4">GND</text>
<text x="229.2" y="116.4">470</text>
<text x="229.2" y="119">470</text>
<text x="234.3" y="115.2">R15</text>
<text x="234.3" y="117.7">R16</text>
<text x="229.2" y="121.5">470</text>
<text x="229.2" y="124.1">470</text>
<text x="234.3" y="122.8">R18</text>
<text x="234.3" y="125.3">R19</text>
<text x="234.3" y="120.2">R17</text>
<text x="85" y="126.6">+3V3</text>
<text x="111.7" y="126.6">+3V3</text>
<text x="132" y="126.6">+3V3</text>
<text x="163.7" y="127.9">+3V3</text>
<text x="172.3" y="131.7">SW_SPDT</text>
<text x="229.2" y="131.7">470</text>
<text x="229.2" y="129.1">470</text>
<text x="229.2" y="126.6">470</text>
<text x="234.3" y="130.4">R21</text>
<text x="234.3" y="127.9">R20</text>
<text x="173.2" y="134.2">SW2</text>
<text x="184.9" y="136.8">10k</text>
<text x="185.3" y="134.2">R7</text>
<text x="229.2" y="134.2">470</text>
<text x="234.3" y="132.9">R22</text>
<text x="234.3" y="135.5">R23</text>
<text x="39.3" y="138">+3V3</text>
<text x="135.9" y="138">R1</text>
<text x="135.9" y="140.6">10k</text>
<text x="143.5" y="138">R2</text>
<text x="143.5" y="140.6">10k</text>
<text x="250.7" y="143.1">GND</text>
<text x="268.5" y="143.1">GND</text>
<text x="44.5" y="148.2">R3</text>
<text x="72.9" y="146.9">Conn_01x04</text>
<text x="77.5" y="149.5">J1</text>
<text x="99.5" y="146.9">Conn_01x04</text>
<text x="104.2" y="149.5">J2</text>
<text x="44.5" y="150.7">47k</text>
<text x="85.6" y="152">GND</text>
<text x="112.3" y="152">GND</text>
<text x="164.3" y="152">GND</text>
<text x="29.2" y="166">SW1</text>
<text x="45.7" y="164.7">C6</text>
<text x="45.7" y="167.2">1n</text>
<text x="29.2" y="168.5">SW_Push</text>
<text x="62.1" y="171">+3V3</text>
<text x="72.3" y="172.3">D1</text>
<text x="82.5" y="173.6">R4</text>
<text x="105.3" y="172.3">D2</text>
<text x="115.5" y="173.6">R5</text>
<text x="139.6" y="172.3">D3</text>
<text x="149.8" y="173.6">R6</text>
<text x="70.5" y="174.9">GREEN</text>
<text x="82" y="176.1">10k</text>
<text x="104.7" y="174.9">RED</text>
<text x="115" y="176.1">10k</text>
<text x="138.5" y="174.9">BLUE</text>
<text x="149.3" y="176.1">10k</text>
<text x="39.9" y="185">GND</text>
<text x="89.4" y="191.4">GND</text>
<text x="122.4" y="191.4">GND</text>
<text x="156.7" y="191.4">GND</text>
</g>
<g font-size="1.8" fill="#0f0f0f">
<text x="88.9" y="20">DVCC</text>
<text x="246.4" y="22.5">XOUT</text>
<text x="88.9" y="25.1">VREG</text>
<text x="245.9" y="27.6">P2.2_MODE</text>
<text x="246.4" y="25.1">XIN</text>
<text x="85.1" y="35.2">I2C_SDA</text>
<text x="85.1" y="30.1">P1.0_LED</text>
<text x="85.1" y="32.7">P1.1_LED</text>
<text x="53.4" y="39">VREG</text>
<text x="85.1" y="37.8">I2C_SCL</text>
<text x="85.1" y="40.3">TCK</text>
<text x="85.1" y="45.4">TDI</text>
<text x="85.1" y="47.9">TDO</text>
<text x="85.1" y="42.8">TMS</text>
<text x="250.8" y="58.1">TEST</text>
<text x="251.6" y="55.5">RST</text>
<text x="24.1" y="89.7">XOUT</text>
<text x="52.2" y="89.7">XIN</text>
<text x="76.2" y="88.6">VCC_TOOL</text>
<text x="104.2" y="88.6">TDO</text>
<text x="76.2" y="91.1">VCC_TARGET4</text>
<text x="104.1" y="93.6">TMS</text>
<text x="104.9" y="91.1">TDI</text>
<text x="133.3" y="91.1">VCC_TARGET</text>
<text x="76.2" y="96.2">TEST</text>
<text x="104.2" y="96.2">TCK</text>
<text x="104.3" y="101.3">RST</text>
<text x="135.3" y="96.2">VCC_TOOL</text>
<text x="84.9" y="136.8">I2C_SDA</text>
<text x="111.6" y="136.8">I2C_SDA</text>
<text x="84.9" y="139.4">I2C_SCL</text>
<text x="111.6" y="139.4">I2C_SCL</text>
<text x="195.1" y="138.1">P2.2_MODE</text>
<text x="125.7" y="149.5">I2C_SCL</text>
<text x="125.7" y="145.7">I2C_SDA</text>
<text x="20.3" y="154.6">RST</text>
<text x="94" y="178.6">P1.0_LED</text>
<text x="128.3" y="178.6">P1.1_LED</text>
</g>
<g font-size="1.8" fill="#a90000">
<text x="95.2" y="20.1">32</text>
<text x="242.5" y="22.6">29</text>
<text x="95.2" y="25.1">20</text>
<text x="242.5" y="27.7">11</text>
<text x="242.5" y="25.1">30</text>
<text x="95.8" y="30.2">7</text>
<text x="95.8" y="32.8">8</text>
<text x="95.8" y="35.3">9</text>
<text x="242.5" y="30.2">14</text>
<text x="242.5" y="32.8">17</text>
<text x="242.5" y="35.3">18</text>
<text x="95.2" y="37.8">10</text>
<text x="95.8" y="40.4">3</text>
<text x="242.5" y="37.8">19</text>
<text x="242.5" y="40.4">25</text>
<text x="95.8" y="42.9">4</text>
<text x="95.8" y="45.5">5</text>
<text x="242.5" y="45.5">22</text>
<text x="95.2" y="53.1">12</text>
<text x="95.8" y="48">6</text>
<text x="242.5" y="48">23</text>
<text x="242.5" y="50.5">24</text>
<text x="95.2" y="55.6">16</text>
<text x="95.2" y="58.2">27</text>
<text x="243.1" y="55.6">1</text>
<text x="243.1" y="58.2">2</text>
<text x="95.2" y="60.7">13</text>
<text x="95.2" y="63.2">15</text>
<text x="95.2" y="65.8">26</text>
<text x="95.2" y="70.9">21</text>
<text x="95.2" y="68.3">28</text>
<text x="242.5" y="68.3">31</text>
<text x="242.5" y="70.9">33</text>
<text x="87.6" y="88.6">2</text>
<text x="96.4" y="88.6">1</text>
<text x="87.6" y="93.7">6</text>
<text x="87.6" y="91.2">4</text>
<text x="96.4" y="91.2">3</text>
<text x="96.4" y="93.7">5</text>
<text x="128.2" y="91.2">1</text>
<text x="128.2" y="93.7">2</text>
<text x="167.6" y="92.5">1</text>
<text x="167.6" y="95">2</text>
<text x="179.6" y="92.5">1</text>
<text x="179.6" y="95">3</text>
<text x="197.4" y="95">4</text>
<text x="197.4" y="92.5">5</text>
<text x="87" y="98.8">10</text>
<text x="87" y="101.3">12</text>
<text x="87.6" y="96.3">8</text>
<text x="95.8" y="101.3">11</text>
<text x="96.4" y="96.3">7</text>
<text x="96.4" y="98.8">9</text>
<text x="128.2" y="96.3">3</text>
<text x="243.2" y="101.3">14</text>
<text x="243.2" y="98.8">15</text>
<text x="243.2" y="96.3">16</text>
<text x="258.4" y="101.3">14</text>
<text x="258.4" y="98.8">15</text>
<text x="258.4" y="96.3">16</text>
<text x="276.2" y="101.3">14</text>
<text x="276.2" y="98.8">15</text>
<text x="276.2" y="96.3">16</text>
<text x="87" y="103.9">14</text>
<text x="95.8" y="103.9">13</text>
<text x="189" y="102.3" transform="rotate(-90 189 102.3)">2</text>
<text x="243.2" y="106.4">12</text>
<text x="243.2" y="103.9">13</text>
<text x="258.4" y="106.4">12</text>
<text x="258.4" y="103.9">13</text>
<text x="276.2" y="106.4">12</text>
<text x="276.2" y="103.9">13</text>
<text x="243.2" y="111.5">10</text>
<text x="243.2" y="109">11</text>
<text x="258.4" y="111.5">10</text>
<text x="258.4" y="109">11</text>
<text x="276.2" y="111.5">10</text>
<text x="276.2" y="109">11</text>
<text x="243.8" y="119.1">7</text>
<text x="243.8" y="116.6">8</text>
<text x="243.8" y="114">9</text>
<text x="259" y="119.1">7</text>
<text x="259" y="116.6">8</text>
<text x="259" y="114">9</text>
<text x="276.8" y="119.1">7</text>
<text x="276.8" y="116.6">8</text>
<text x="276.8" y="114">9</text>
<text x="243.8" y="124.2">5</text>
<text x="243.8" y="121.7">6</text>
<text x="259" y="124.2">5</text>
<text x="259" y="121.7">6</text>
<text x="276.8" y="124.2">5</text>
<text x="276.8" y="121.7">6</text>
<text x="243.8" y="131.8">2</text>
<text x="243.8" y="129.3">3</text>
<text x="243.8" y="126.7">4</text>
<text x="259" y="131.8">2</text>
<text x="259" y="129.3">3</text>
<text x="259" y="126.7">4</text>
<text x="276.8" y="131.8">2</text>
<text x="276.8" y="129.3">3</text>
<text x="276.8" y="126.7">4</text>
<text x="81.2" y="134.4">1</text>
<text x="81.2" y="136.9">2</text>
<text x="107.9" y="134.4">1</text>
<text x="107.9" y="136.9">2</text>
<text x="169.5" y="137.9">3</text>
<text x="243.8" y="134.4">1</text>
<text x="259" y="134.4">1</text>
<text x="276.8" y="134.4">1</text>
<text x="81.2" y="139.4">3</text>
<text x="81.2" y="142">4</text>
<text x="107.9" y="139.4">3</text>
<text x="107.9" y="142">4</text>
<text x="169.5" y="143">1</text>
<text x="177.1" y="140.4">2</text>
</g>
<g font-size="1.8" fill="#0000c2">
<text x="17.8" y="74.7">Decoupling</text>
<text x="29.7" y="74.7">Capacitors</text>
<text x="111.8" y="108.2">If</text>
<text x="111.8" y="110.2">If</text>
<text x="114.3" y="108.2">Battery/Source,</text>
<text x="114.3" y="110.2">PGMR Adapter,</text>
<text x="129.6" y="110.2">jumper</text>
<text x="130.6" y="108.2">jumper</text>
<text x="137.2" y="110.2">DVCC +</text>
<text x="138.2" y="108.2">DVCC +</text>
<text x="146.1" y="110.2">Tool</text>
<text x="147" y="108.2">Target</text>
<text x="160" y="113.3">10nF</text>
<text x="165.8" y="113.3">cap</text>
<text x="170.4" y="113.3">is</text>
<text x="173.2" y="113.3">for</text>
<text x="34.3" y="118.4">Cx1</text>
<text x="39" y="118.4">=</text>
<text x="41.7" y="118.4">Cx2</text>
<text x="46.4" y="118.4">=</text>
<text x="49.1" y="118.4">2*(Cload</text>
<text x="61.5" y="118.4">Cstray)</text>
<text x="73.7" y="114.1">JTAG Programming</text>
<text x="158.7" y="119.1">Input</text>
<text x="160" y="115.3">noise</text>
<text x="165" y="119.1">Power</text>
<text x="166.2" y="115.3">reduction</text>
<text x="172.1" y="119.1">and</text>
<text x="177" y="119.1">LDO</text>
<text x="182.1" y="119.1">Regulator</text>
<text x="17.8" y="124.2">Crystal</text>
<text x="25.8" y="124.2">Oscillator</text>
<text x="34.3" y="120.4">=2*(12.5p</text>
<text x="48.2" y="120.4">2p)</text>
<text x="52.6" y="120.4">=</text>
<text x="55.3" y="120.4">21p</text>
<text x="60" y="120.4">~=</text>
<text x="63.7" y="120.4">22pF</text>
<text x="261.6" y="147.1">DK:</text>
<text x="265.9" y="147.1">1195-1890-ND</text>
<text x="81.3" y="154.7">I2C</text>
<text x="85.5" y="154.7">IN</text>
<text x="109.2" y="154.7">I2C</text>
<text x="113.5" y="154.7">OUT</text>
<text x="129.5" y="154.7">I2C</text>
<text x="133.8" y="154.7">PULL-UPS</text>
<text x="161.3" y="156">Mode</text>
<text x="167.6" y="156">Switch</text>
<text x="191.8" y="150.1">HIGH</text>
<text x="191.8" y="152.2">LOW =</text>
<text x="197.5" y="150.1">=</text>
<text x="199.5" y="152.2">Peripheral</text>
<text x="200.2" y="150.1">Controller</text>
<text x="215.9" y="150.9">CSA</text>
<text x="220.9" y="150.9">Connector</text>
<text x="72.4" y="159.8">I2C</text>
<text x="72.4" y="167.4">PWR</text>
<text x="104.1" y="167.4">COMM</text>
<text x="139.7" y="167.4">SEN</text>
<text x="17.8" y="189">Reset</text>
<text x="61" y="195.3">Status</text>
<text x="68.4" y="195.3">LEDs</text>
</g>
</svg>
